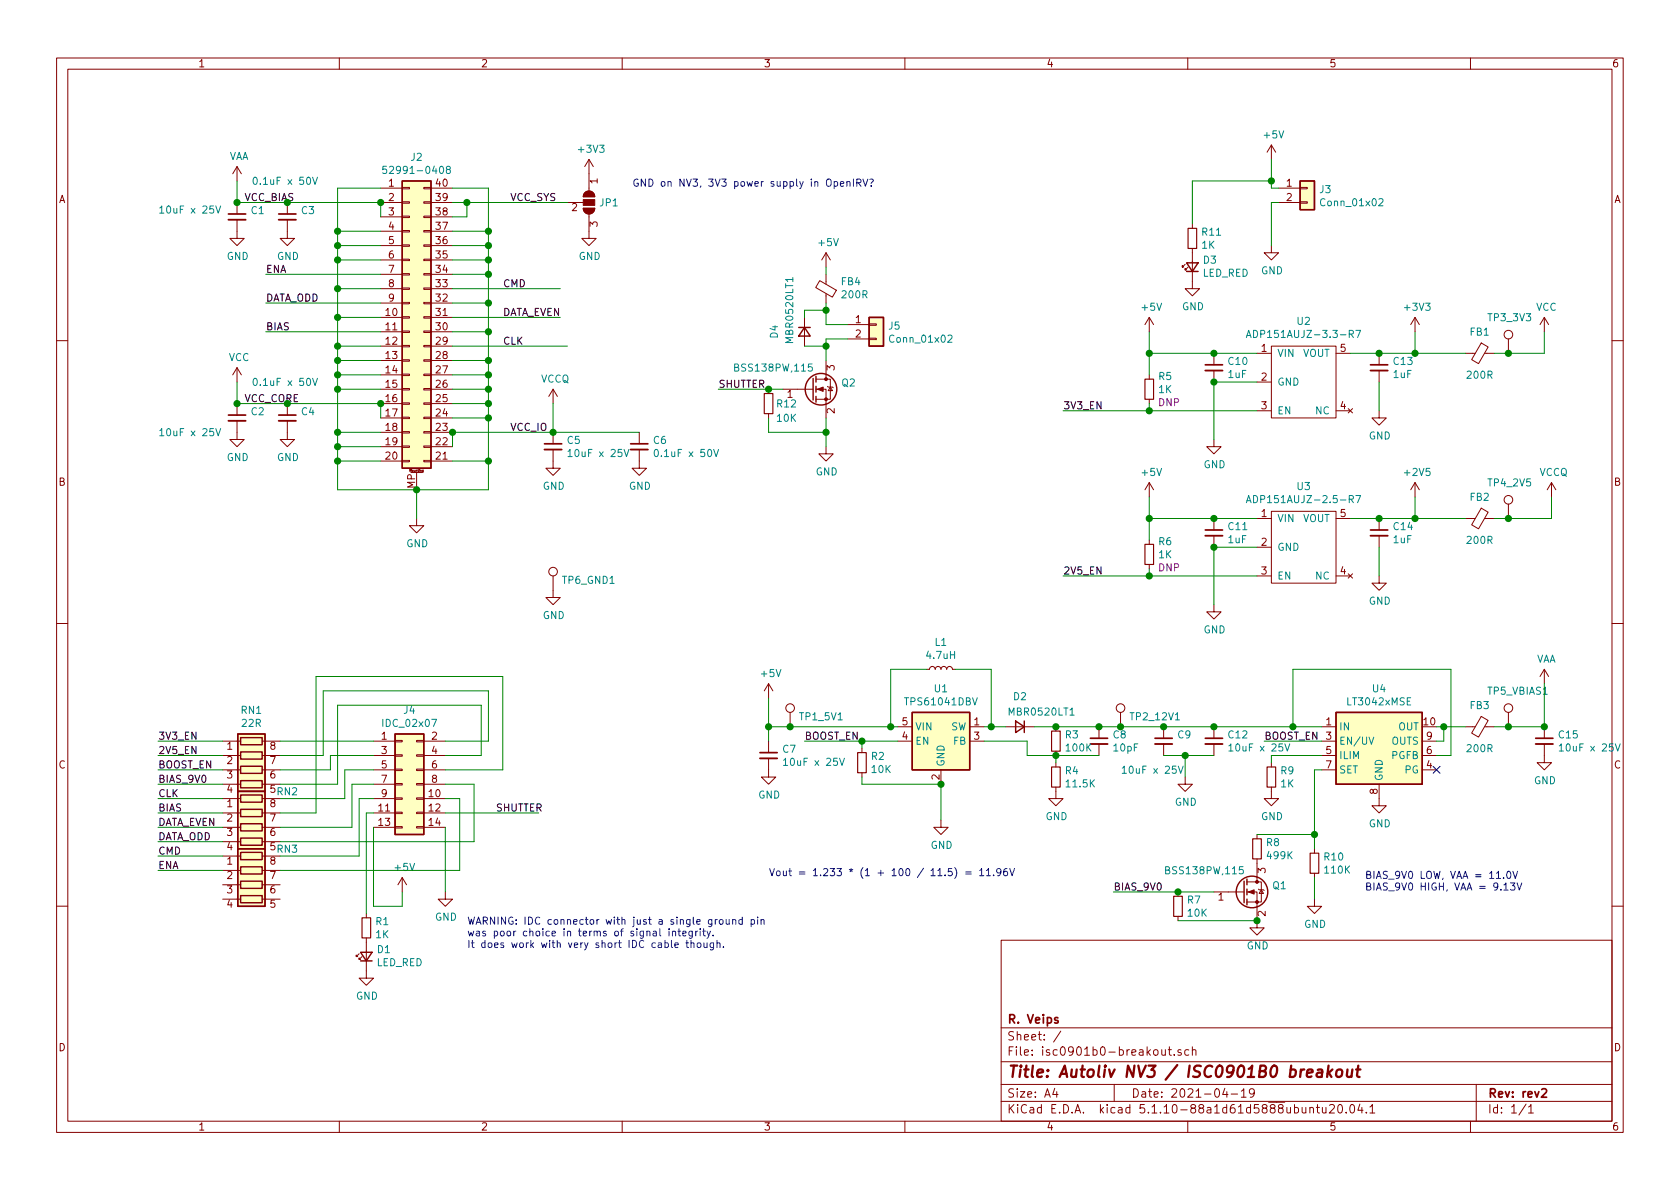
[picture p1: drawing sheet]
<svg xmlns="http://www.w3.org/2000/svg" width="297mm" height="210mm" viewBox="0 0 297 210" stroke-linecap="round" stroke-linejoin="round" font-family="sans-serif">
<g fill="none" stroke="#840000" stroke-width=".18">
<path d="M10 10.3h277v189.9h-277zM12 12.2h273v186.1h-273zM60 10.3v1.9M110 10.3v1.9M160 10.3v1.9M210 10.3v1.9M260 10.3v1.9M41.9 38.9v3.3h1.3l-1.3 1.2-1.3-1.2h1.3M41.9 29.5l-.8 1.2M41.9 29.5v2.5M41.9 35.8v2M41.9 29.5l.8 1.2"/>
<path d="M50.8 38.9v3.3h1.3l-1.3 1.2-1.3-1.2h1.3M50.8 35.8v2M67.3 35.8h3.8M67.3 33.3h3.8M67.3 38.3h3.8M71.1 38.2h1.3v.3h-1.3zM71.1 35.7h1.3v.2h-1.3zM71.1 33.1h1.3v.3h-1.3zM74.9 38.2h1.3v.3h-1.3zM74.9 35.7h1.3v.2h-1.3zM74.9 33.1h1.3v.3h-1.3zM76.2 35.8h3.8"/>
<path d="M76.2 33.3h3.8M76.2 38.3h3.8M100.3 35.8h2.8M103.1 36.8h2.1a1.02 1.02 0 0 1-1.1 1 1.02 1.02 0 0 1-1-1zM103.4 34.1a1.02 1.02 0 0 1 1.1-.3 1.02 1.02 0 0 1 .7 1h-2.1zM104.1 37.8v4.4h1.3l-1.3 1.2-1.2-1.2h1.2M104.1 28.2l-.7 1.3M104.1 28.2v5.6M104.1 28.2l.8 1.3M210.8 39.6v.8M224.8 25.6l-.8 1.3M224.8 25.6v2.6"/>
<path d="M224.8 25.6l.8 1.3M226.1 35.8h3.8M226.1 33.3h3.8M229.9 35.7h1.2v.2h-1.2zM229.9 33.1h1.2v.3h-1.2zM67.3 56.1h3.8M67.3 58.7h3.8M67.3 53.6h3.8M67.3 51h3.8M67.3 48.5h3.8M67.3 46h3.8M67.3 43.4h3.8"/>
<path d="M67.3 40.9h3.8M71.1 58.5h1.3v.3h-1.3zM71.1 53.5h1.3v.2h-1.3zM71.1 50.9h1.3v.3h-1.3zM71.1 48.4h1.3v.2h-1.3zM71.1 45.8h1.3v.3h-1.3zM71.1 56h1.3v.3h-1.3zM71.1 43.3h1.3v.3h-1.3zM71.1 40.8h1.3v.2h-1.3zM74.9 58.5h1.3v.3h-1.3zM74.9 53.5h1.3v.2h-1.3zM74.9 50.9h1.3v.3h-1.3z"/>
<path d="M74.9 48.4h1.3v.2h-1.3zM74.9 45.8h1.3v.3h-1.3zM74.9 56h1.3v.3h-1.3zM74.9 43.3h1.3v.3h-1.3zM74.9 40.8h1.3v.2h-1.3zM76.2 56.1h3.8M76.2 58.7h3.8M76.2 53.6h3.8M76.2 51h3.8M76.2 48.5h3.8M76.2 46h3.8M76.2 43.4h3.8"/>
<path d="M76.2 40.9h3.8M142.2 56.1v5.1M144.9 49.6l3 1.7-.7 1.2-3-1.7zM146 44.7l-.7 1.3M146 44.7v2.5M146 48.5v1.8M146 51.9v1.7M146 44.7l.8 1.3M149.9 57.4h3.8M149.9 59.9h3.8M153.7 59.8h1.2v.3h-1.2zM153.7 57.3h1.2v.2h-1.2z"/>
<path d="M203.2 56.1l-.8 1.3M203.2 56.1v2.6M203.2 56.1l.8 1.3M209.5 46.7l-.5 .5v-.2v.2h.3M210.1 47.2l-.6 .5v-.2v.2h.3M210.8 43.9v7.1h1.3l-1.3 1.3-1.3-1.3h1.3M224.8 43.4v1.3h1.3l-1.3 1.3-1.3-1.3h1.3M250.2 56.1l-.8 1.3M250.2 56.1v2.6M250.2 56.1l.8 1.3M266.7 59.9v2.6M273 56.1v2.6"/>
<path d="M273 56.1l-.7 1.3M273 56.1l.8 1.3M10 60.2h2M41.9 74.4v3.3h1.3l-1.3 1.3-1.3-1.3h1.3M41.9 65v2.6M41.9 71.4v2M41.9 65l-.8 1.3M41.9 65l.8 1.3M50.8 74.4v3.3h1.3l-1.3 1.3-1.3-1.3h1.3M50.8 71.4v2M67.3 68.8h3.8M67.3 61.2h3.8"/>
<path d="M67.3 63.7h3.8M67.3 66.3h3.8M67.3 71.4h3.8M67.3 73.9h3.8M67.3 76.4h3.8M67.3 79h3.8M71.1 61.1h1.3v.2h-1.3zM71.1 63.6h1.3v.3h-1.3zM71.1 66.2h1.3v.2h-1.3zM71.1 68.7h1.3v.3h-1.3zM71.1 71.2h1.3v.3h-1.3zM71.1 73.8h1.3v.2h-1.3z"/>
<path d="M71.1 76.3h1.3v.3h-1.3zM71.1 78.9h1.3v.2h-1.3zM74.9 61.1h1.3v.2h-1.3zM74.9 63.6h1.3v.3h-1.3zM74.9 66.2h1.3v.2h-1.3zM74.9 68.7h1.3v.3h-1.3zM74.9 71.2h1.3v.3h-1.3zM74.9 73.8h1.3v.2h-1.3zM74.9 76.3h1.3v.3h-1.3zM74.9 78.9h1.3v.2h-1.3zM76.2 68.8h3.8M76.2 61.2h3.8"/>
<path d="M76.2 63.7h3.8M76.2 66.3h3.8M76.2 71.4h3.8M76.2 73.9h3.8M76.2 76.4h3.8M76.2 79h3.8M97.8 79.5v3.3h1.3l-1.3 1.3-1.3-1.3h1.3M97.8 68.8v2.6M97.8 76.4v2.1M97.8 68.8l-.8 1.3M97.8 68.8l.8 1.3M113 79.5v3.3h1.3l-1.3 1.3-1.2-1.3h1.2"/>
<path d="M113 76.4v2.1M135.9 68.8v.8M135.9 73.1v.8M138.4 68.8h5.4M144.3 68.8h1.7v5.1M144.3 67.1h2.5v3.5h-2.5M146 79v1.3h1.3l-1.3 1.2-1.2-1.2h1.2M146 63.7v3.4M146.3 68.3l.1 .1h.8l.1 .2M146.8 68.4l.4 .7h-.8zM203.2 66.3v.8M203.2 70.6v.8"/>
<path d="M214.6 77.7v1.3h1.3l-1.3 1.3-1.2-1.3h1.2M214.6 62.5v2M214.6 65.5v2.1M222.2 62.5h2.6M222.2 67.6h2.6M222.2 72.6h2.6M224.8 61.2h11.4v12.7h-11.4zM236.2 62.5h2.6M236.2 72.6h2.6M238.4 72.3l.7 .7M239.1 72.3l-.7 .7M243.8 72.6v1.3h1.3l-1.3 1.3-1.2-1.3h1.2"/>
<path d="M243.8 62.5v2M243.8 65.5v2.1M259.1 62.5h1.7M261.9 60.6l1.2 .8-1.7 2.9-1.2-.7zM262.5 62.5h1.7M285 60.2h2M67.3 81.5h3.8M71.1 81.4h1.3v.3h-1.3zM72.6 83.6h2.1M73.7 91.7v1.3h1.2l-1.2 1.2-1.3-1.2h1.3M73.7 83.6v3M74.8 83.4l-.1-.1v-.2h.1v.4h-.1"/>
<path d="M74.9 81.4h1.3v.3h-1.3zM76.2 81.5h3.8M203.2 85.3v2.6M203.2 95.5v.8M203.2 99.8v.8M203.2 85.3l-.8 1.3M203.2 85.3l.8 1.3M214.6 91.7v2M214.6 94.7v2.1M222.2 91.7h2.6M222.2 96.8h2.6M224.8 90.4h11.4v12.7h-11.4z"/>
<path d="M236.2 91.7h2.6M243.8 91.7v2M243.8 94.7v2.1M250.2 85.3v2.6M250.2 85.3l-.8 1.3M250.2 85.3l.8 1.3M259.1 91.7h1.7M261.9 89.9l1.2 .7-1.7 2.9-1.2-.7zM262.5 91.7h1.7M266.7 89.1v2.6M274.3 85.3l-.7 1.3M274.3 85.3v2.6"/>
<path d="M274.3 85.3l.8 1.3M10 110.3h2M97.8 101.8v3.9h1.3l-1.3 1.2-1.3-1.2h1.3M163.8 118.4h.5l.2-.4 .2-.1 .5 .1 .2 .4 .1-.4 .3-.1 .4 .1 .2 .4 .1-.4 .3-.1 .4 .1 .2 .4 .1-.4 .3-.1 .4 .1 .2 .4h.5M214.6 106.9v1.3h1.3l-1.3 1.3-1.2-1.3h1.2M222.2 101.8h2.6M236.2 101.8h2.6M238.4 101.5l.7 .7M239.1 101.5l-.7 .7M243.8 101.8v1.3h1.3l-1.3 1.3-1.2-1.3h1.2M273 118.4l-.7 1.2M273 118.4v2.5"/>
<path d="M273 118.4l.8 1.2M285 110.3h2M39.4 131.1h3.1M39.4 133.6h3.1M39.4 136.1h3.1M39.4 138.7h3.1M46.4 131.1h3.1M46.4 133.6h3.1M46.4 136.1h3.1M46.4 138.7h3.1M66 131.1h3.8M66 133.6h3.8"/>
<path d="M66 136.1h3.8M66 138.7h3.8M69.8 136h1.3v.3h-1.3zM69.8 133.5h1.3v.2h-1.3zM69.8 130.9h1.3v.3h-1.3zM69.8 138.6h1.3v.2h-1.3zM73.7 136h1.2v.3h-1.2zM73.7 133.5h1.2v.2h-1.2zM73.7 130.9h1.2v.3h-1.2zM73.7 138.6h1.2v.2h-1.2zM74.9 131.1h3.8M74.9 133.6h3.8"/>
<path d="M74.9 136.1h3.8M74.9 138.7h3.8M135.9 134.1v3.3h1.3l-1.3 1.3-1.3-1.3h1.3M135.9 120.9v2.5M135.9 131.1v2M135.9 120.9l-.8 1.3M135.9 120.9l.8 1.3M139.7 126v2.5M152.4 132.3v.8M152.4 136.6v.8M158.7 128.5h2.6M158.7 131.1h2.6"/>
<path d="M166.4 136.1v2.6M171.4 128.5h2.6M171.4 131.1h2.6M177.8 128.5h5.1M186.7 139.2v2h1.3l-1.3 1.3-1.3-1.3h1.3M186.7 128.5v.8M186.7 132.8v.8M186.7 134.9v.7M194.3 128.5v2.1M194.3 131.6v2M198.1 126v2.5M205.7 128.5v2.1"/>
<path d="M205.7 131.6v2M209.5 137.4v1.3h1.3l-1.3 1.2-1.2-1.2h1.2M214.6 128.5v2.1M214.6 131.6v2M224.8 139.2v2h1.3l-1.3 1.3-1.3-1.3h1.3M224.8 134.9v.7M233.7 128.5h2.5M233.7 131.1h2.5M233.7 133.6h2.5M233.7 136.1h2.5M243.8 138.7v3.8h1.3l-1.3 1.3-1.2-1.3h1.2M251.5 131.1h2.5"/>
<path d="M251.5 133.6h2.5M251.5 136.1h2.5M259.1 128.5h1.7M261.9 126.7l1.2 .7-1.7 2.9-1.2-.7zM262.5 128.5h1.7M266.7 126v2.5M273 131.6v3.3h1.3l-1.3 1.2-1.2-1.2h1.2M273 128.5v2.1M39.4 141.2h3.1M39.4 143.8h3.1M39.4 146.3h3.1M39.4 148.8h3.1"/>
<path d="M39.4 151.4h3.1M39.4 153.9h3.1M39.4 156.5h3.1M39.4 159h3.1M46.4 141.2h3.1M46.4 143.8h3.1M46.4 146.3h3.1M46.4 148.8h3.1M46.4 151.4h3.1M46.4 153.9h3.1M46.4 156.5h3.1M46.4 159h3.1"/>
<path d="M66 141.2h3.8M66 143.8h3.8M66 146.3h3.8M69.8 143.6h1.3v.3h-1.3zM69.8 146.2h1.3v.2h-1.3zM69.8 141.1h1.3v.2h-1.3zM71.1 155.2l-.7 1.3M71.1 155.2v2.5M71.1 155.2l.8 1.3M73.7 143.6h1.2v.3h-1.2zM73.7 146.2h1.2v.2h-1.2zM73.7 141.1h1.2v.2h-1.2z"/>
<path d="M74.9 141.2h3.8M74.9 143.8h3.8M74.9 146.3h3.8M78.7 157.7v1.3h1.3l-1.3 1.3-1.2-1.3h1.2M166.4 145v1.3h1.2l-1.2 1.3-1.3-1.3h1.3M208.3 157.7v.8M214.6 157.7h5.4M220.5 157.7h1.7v6.4h1.3l-1.3 1.2-1.2-1.2h1.2M220.5 156h2.5v3.5h-2.5M222.2 147.6v.7M222.2 151.9v4.1M222.5 157.2l.1 .1h.8l.1 .2"/>
<path d="M223 157.3l.4 .7h-.8zM232.4 159v1.3h1.3l-1.3 1.2-1.3-1.2h1.3M232.4 150.1v.8M232.4 154.4v.8M10 160.2h2M63.5 168.7l-.5 .5v-.3v.3h.2M64 169.2l-.5 .5v-.3v.3h.3M64.8 165.9v7.1h1.2l-1.2 1.2-1.3-1.2h1.3M64.8 161.5v.8M177 166.3h108v32h-108zM208.3 162v.8M285 160.2h2"/>
<path d="M60 198.3v1.9M110 198.3v1.9M160 198.3v1.9M177 194.8h108M177 191.8h108M177 187.8h108M177 181.8h108M186.5 192.5l-.4 1h1M186.8 193v1M187.6 182.3l-1.3 2M197 191.8v3M205.4 185.6l.1 .9 .3 .1 .2-.1"/>
<path d="M206 185.6v1M206.6 185.6h.5M206.8 185.1v1.3l.3 .2M207.6 186.5v.1M208.8 185.7l-.3-.1-.2 .2v.2l.5 .2v.3h-.5M210 198.3v1.9M210.2 185.7l-.4-.1-.3 .3 .1 .6h.6M210.8 185.7l.2-.1 .4 .1 .1 .9M210.8 185.1v1.5M216.6 192.5l-.4 1h.9M216.9 193v1M217.7 193.5h1.1"/>
<path d="M219.5 193l.4-.5v1.5M219.5 194h.8M221.8 193.2l-.3 .3h-.3l-.3-.3v-.4l.2-.2 .4-.1 .2 .2a1.13 1.13 0 0 1-.2 1.2l-.4 .1M231.6 196l.2-.2 .4 .1v.9M231.6 195.8v1M232.7 195.8h.6M232.9 195.3v1.3l.4 .2M233.8 195.8l.1 .9 .3 .1 .2-.1M234.4 195.8v1M235.1 195.5l.2-.2h.4l.2 .5-.9 1h.9M236.7 195.4l.3-.1a.94 .94 0 0 1 0 1.5h-.1a1 1 0 0 1-.2-1.4zM238 196.7v.1"/>
<path d="M238.8 195.5l.3-.2a.94 .94 0 0 1 0 1.5 .82 .82 0 0 1-.3-1.3zM240.4 195.2l-.3 1.1h.9M240.8 195.8v1M241.6 196.7v.1M242.2 195.8l.4-.5v1.5M242.2 196.8h.9M260 198.3v1.9M261 191.8v6.5M269.8 195.2l-1.2 2M270.3 195.8l.4-.5v1.5M270.3 196.8h.8"/>
<circle cx="266.7" cy="59.2" r=".76"/>
<circle cx="266.7" cy="88.4" r=".76"/>
<circle cx="97.8" cy="101.1" r=".76"/>
<circle cx="139.7" cy="125.2" r=".76"/>
<circle cx="198.1" cy="125.2" r=".76"/>
<circle cx="266.7" cy="125.2" r=".76"/>
</g>
<g fill="none" stroke="#840000" stroke-width=".3">
<path d="M40.4 37.8h3M49.3 37.8h3M40.4 73.4h3M49.3 73.4h3M96.3 78.5h3M111.5 78.5h3.1M213.1 64.5h3.1M242.3 64.5h3.1M213.1 93.7h3.1M242.3 93.7h3.1M134.4 133.1h3M192.8 130.6h3"/>
<path d="M204.2 130.6h3.1M213.1 130.6h3.1M271.5 130.6h3.1M187 180a.37 .37 0 0 0-.5 .1v.3l.5 .1 .1 .1-.2 .3-.4-.1M272.6 192.7l.2-.2h.4l.3 .5-1 1h1"/>
</g>
<path d="M231.1 189.8l1-.2-.1-.4h-.7l-.3 1 .3 .2 .6-.1M233 189.2h.8l-.1 1.2M233.8 189.6l-.7 .1a.4 .4 0 0 0-.3 .3 .4 .4 0 0 0 .2 .4l.7-.1M234.9 188.4l-.3 2M234.9 189.7l.5 .7M235.6 189.1l-.9 .8M236.4 189.3a.53 .53 0 0 1 .5-.2 .53 .53 0 0 1 .4 .4v.6a.54 .54 0 0 1-.6 .4 .54 .54 0 0 1-.5-.4zM238.3 189.1l-.1 1.2a.56 .56 0 0 0 .8 0M239.1 189.1l-.2 1.3M239.8 189.1h.7M240.2 188.4l-.3 1.8 .1 .1 .4 .1" fill="none" stroke="#840000" stroke-width=".41"/>
<g fill="none" stroke="#840000" stroke-width=".25">
<path d="M71.1 32h5.1v50.8h-5.1zM229.9 32h2.5v5.1h-2.5zM141.2 57.9h2.1M142.2 57.9l1.1 1.5h-2.1zM153.7 56.1h2.5v5.1h-2.5zM209.8 46.5h2l-1 1.5zM209.8 48h2M143.8 66.9v3.8M144.3 66.5v1.1M144.3 68.3v1M144.3 70.1v1M42 129.8h4.9v10.1h-4.9z"/>
<path d="M42 139.9h4.9v10.2h-4.9zM42.5 130.4h3.9v1.3h-3.9zM42.5 133h3.9v1.2h-3.9zM42.5 135.5h3.9v1.3h-3.9zM42.5 138h3.9v1.3h-3.9zM69.8 129.8h5.1v17.8h-5.1zM161.3 126h10.1v10.1h-10.1zM179.6 127.5l1.5 1-1.5 1zM181.1 127.5v2M236.2 126h15.3v12.7h-15.3zM42 150.1h4.9v10.2h-4.9zM42.5 140.6h3.9v1.3h-3.9z"/>
<path d="M42.5 143.1h3.9v1.3h-3.9zM42.5 145.7h3.9v1.2h-3.9zM42.5 148.2h3.9v1.3h-3.9zM42.5 150.7h3.9v1.3h-3.9zM42.5 153.3h3.9v1.3h-3.9zM42.5 155.8h3.9v1.3h-3.9zM42.5 158.4h3.9v1.2h-3.9zM220 155.8v3.8M220.5 155.4v1.1M220.5 157.2v1M220.5 159v1M63.8 168.4h2l-1 1.5z"/>
<path d="M63.8 169.9h2"/>
<circle cx="145.2" cy="68.8" r="2.79"/>
<circle cx="221.4" cy="157.7" r="2.79"/>
</g>
<path d="M210.1 40.4h1.5v3.5h-1.5zM135.1 69.6h1.6v3.5h-1.6zM202.4 67.1h1.6v3.5h-1.6zM202.4 96.3h1.6v3.5h-1.6zM151.6 133.1h1.6v3.5h-1.6zM185.9 135.6h1.6v3.6h-1.6zM185.9 129.3h1.6v3.5h-1.6zM224 135.6h1.6v3.6h-1.6zM207.5 158.5h1.5v3.5h-1.5zM221.5 148.3h1.5v3.6h-1.5zM231.6 150.9h1.6v3.5h-1.6zM64 162.3h1.5v3.6h-1.5z" fill="none" stroke="#840000" stroke-width=".2"/>
<g fill="#840000" stroke="#840000" stroke-width=".18">
<path d="M103.4 34.1a1.02 1.02 0 0 1 1.1-.3 1.02 1.02 0 0 1 .7 1h-2.1z"/>
<path d="M103.1 36.8h2.1a1.02 1.02 0 0 1-1.1 1 1.02 1.02 0 0 1-1-1z"/>
<path d="M103.1 35.3h2.1v1h-2.1z"/>
<path d="M220.7 157.7l1-.4v.8z"/>
<path d="M144.5 68.8l1-.4v.8z"/>
<circle cx="222.2" cy="159.5" r=".25"/>
<circle cx="222.2" cy="156" r=".25"/>
<circle cx="146" cy="70.6" r=".25"/>
<circle cx="146" cy="67.1" r=".25"/>
</g>
<g fill="#ffffc2" stroke="#ffffc2" stroke-width=".18">
<path d="M153.7 56.1h2.5v5.1h-2.5z"/>
<path d="M229.9 32h2.5v5.1h-2.5z"/>
<path d="M42 129.8h4.9v10.1h-4.9z"/>
<path d="M42 139.9h4.9v10.2h-4.9z"/>
<path d="M42 150.1h4.9v10.2h-4.9z"/>
<path d="M236.2 126h15.3v12.7h-15.3z"/>
<path d="M161.3 126h10.1v10.1h-10.1z"/>
<path d="M71.1 32h5.1v50.8h-5.1z"/>
<path d="M69.8 129.8h5.1v17.8h-5.1z"/>
</g>
<g fill="none" stroke="#008484" stroke-width=".18">
<path d="M28.2 36.8l.4-.4v1.3M28.2 37.7h.8M38.2 36.4l.4 1.3 .4-1.3M44.9 31.4l.2-.1a.67 .67 0 0 1 .4 .7 .67 .67 0 0 1-.4 .6 .83 .83 0 0 1-.2-1.2zM55.3 31.3l.4 1.3 .4-1.3M68.3 29.4h-.6v.6l.1-.1 .5 .1v.6l-.2 .1-.4-.1M79.1 30l-.1-.2v-.3l.4-.1 .2 .1v.3l-.6 .2-.1 .2v.2l.2 .3h.3l.2-.3v-.3l-.2-.1M243.8 35.2l.5-.1 .2 .4v.2l-.8 .7h.8M140.2 49.1v.7M167.6 59.4l.5-.1 .2 .3v.2l-.8 .7h.8M220.4 59.7l.4-1.3 .4 1.3M220.5 59.3h.6"/>
<path d="M239.7 58.4h.9l-.6 1.3M28.2 76.1l.4-.3v1.3M28.2 77.1h.8M38.2 75.8l.4 1.3 .4-1.3M44.9 67l.2-.1a.67 .67 0 0 1 .4 .6 .67 .67 0 0 1-.4 .7 .83 .83 0 0 1-.2-1.2zM55.3 66.9l.4 1.3 .4-1.3M100.4 79.8l.4-.3v1.2M110.3 79.5l.5 1.2 .4-1.2M115.8 79.6l.2-.1a.67 .67 0 0 1 .4 .6 .67 .67 0 0 1-.4 .6l-.3-.2v-.2zM126.2 79.5l.4 1.2 .5-1.2M100.4 80.7h.8M220.4 88.9l.4-1.3 .4 1.3"/>
<path d="M220.5 88.5h.6M239.7 87.6h.9l-.6 1.3M138.5 134.4l.4-.3v1.3M138.5 135.4h.8M148.4 134.1l.5 1.3 .4-1.3M189.2 126.5h.7M198.4 135.8l.4-.3v1.2M198.4 136.7h.8M208.3 135.5l.5 1.2 .4-1.2M217.3 131.9l.3-.4v1.3M217.3 132.8h.7M227.2 131.5l.4 1.3 .4-1.3"/>
<path d="M242.1 130.3l.4 1.3 .4-1.3M275.7 131.9l.3-.4v1.3M275.7 132.8h.7M285.6 131.5l.4 1.3 .5-1.3"/>
</g>
<g fill="none" stroke="#840000" stroke-width=".33">
<path d="M40.4 38.9h3M49.3 38.9h3M40.4 74.4h3M49.3 74.4h3M96.3 79.5h3M111.5 79.5h3.1M213.1 65.5h3.1M242.3 65.5h3.1M213.1 94.7h3.1M242.3 94.7h3.1M134.4 134.1h3M192.8 131.6h3"/>
<path d="M204.2 131.6h3.1M213.1 131.6h3.1M271.5 131.6h3.1"/>
</g>
<g fill="none" stroke="#008400" stroke-width=".18">
<path d="M41.9 32v3.8h25.4v2.5M67.3 33.3h-7.6v53.3h26.7v-53.3h-6.4M80 35.8h20.3M82.5 35.8v2.5h-2.5M224.8 28.2v5.1h1.3M224.8 32h-14v7.6M226.1 35.8h-1.3v7.6M47 58.7h20.3M47 53.6h20.3M47 48.5h20.3M59.7 56.1h7.6M59.7 51h7.6"/>
<path d="M59.7 46h7.6M59.7 43.4h7.6M59.7 40.9h7.6M80 58.7h6.4M80 53.6h6.4M80 56.1h19.1M80 48.5h6.4M80 51h19.1M80 46h6.4M80 43.4h6.4M80 40.9h6.4M146 47.2v1.3"/>
<path d="M146 53.6v3.8h3.9M146 54.9h-3.8v1.2M149.9 59.9h-3.9v3.8M203.2 58.7v7.6M250.2 58.7v3.8M273 58.7v3.8h-8.8M41.9 67.6v3.8h25.4v2.5M59.7 76.4h7.6M59.7 68.8h7.6M59.7 61.2h7.6M59.7 66.3h7.6M59.7 63.7h7.6"/>
<path d="M59.7 79h7.6M80 68.8h6.4M80 61.2h20.3M80 73.9h6.4M80 71.4h6.4M80 66.3h6.4M80 63.7h6.4M97.8 71.4v5M113 76.4h-33v2.6M127 68.8h11.4M135.9 73.9v2.5h10.1M142.2 61.2h3.8"/>
<path d="M146 73.9v5.1M188 72.6h34.2M203.2 62.5h19M203.2 71.4v1.2M222.2 67.6h-7.6v10.1M238.8 62.5h20.3M243.8 67.6v5M59.7 81.5h7.6M73.7 86.6v5.1M80 81.5h6.4M203.2 91.7h19M203.2 87.9v7.6"/>
<path d="M222.2 96.8h-7.6v10.1M238.8 91.7h20.3M243.8 96.8v5M250.2 87.9v3.8M274.3 87.9v3.8h-10.1M163.8 118.4h-6.3v10.1M168.9 118.4h6.4v10.1M188 101.8h34.2M203.2 100.6v1.2M27.9 133.6h11.5M27.9 131.1h11.5M27.9 136.1h11.5"/>
<path d="M27.9 138.7h11.5M49.5 131.1h16.5M66 133.6h-7.6v2.5h-8.9M66 136.1h-5v5.1h-11.5M66 138.7h-3.8v7.6h-12.7M78.7 131.1h7.7v-8.9h-29.3v11.4h-7.6M78.7 133.6h6.4v-8.9h-25.4v14h-10.2M78.7 136.1h10.2v-16.5h-33v24.2h-6.4M78.7 138.7h5.1v10.1h-34.3M135.9 128.5h22.8M135.9 123.4v7.7M142.2 131.1h16.5"/>
<path d="M152.4 137.4v1.3h14v6.3M152.4 131.1v1.2M174 131.1h7.6v2.5h12.7M174 128.5h3.8M182.9 128.5h50.8M186.7 133.6v1.3M205.7 133.6h8.9M209.5 133.6v3.8M223.5 131.1h10.2M228.6 128.5v-10.1h27.9v15.2h-2.5M233.7 133.6h-8.9v1.3M233.7 136.1h-1.3v14"/>
<path d="M254 128.5h5.1M255.3 128.5v2.6h-1.3M273 120.9v7.6h-8.8M27.9 143.8h11.5M27.9 141.2h11.5M27.9 153.9h11.5M27.9 151.4h11.5M27.9 148.8h11.5M27.9 146.3h11.5M66 143.8h-1.2v17.7M66 141.2h-2.5v10.2h-14M66 146.3v14h5.1v-2.6"/>
<path d="M78.7 143.8h16.5M78.7 141.2h2.6v12.7h-31.8M78.7 146.3v11.4M196.8 157.7h17.8M222.2 147.6h10.2M232.4 155.2v3.8M208.3 162.8h13.9"/>
</g>
<g fill="none" stroke="#0000c2" stroke-width=".18">
<path d="M148.6 32.5l.6-.1-.1-.2-.3-.1-.2 .2 .1 .6h.4M149.7 32.2l.2-.1 .3 .1 .1 .7M149.7 32.1v.8M150.9 31.7v1.2M151.5 32.3l.7-.1v-.4l-.7-.1v1.2M151.8 32.3l.4 .6M152.6 31.7l.4 1.2 .4-1.2M153.8 31.7h.4l.2 .1-.4 .7M154 32.8v.1M168.3 153.6h-.6l-.1 .6 .5-.1 .3 .2v.3l-.3 .3-.5-.2M168.8 153.4a1.4 1.4 0 0 1 0 1.9M170.7 154.2h1"/>
<path d="M170.7 154.6h1M173.2 153.9l.4-.3v1.3M173.2 154.9h.7M174.4 153.9l.4-.3v1.3M174.4 154.9h.7M175.7 154.7v.2M177 154.1l-.3 .3-.3-.1-.2-.2 .2-.4 .3-.1 .2 .1a.87 .87 0 0 1-.3 1.2h-.2M178.1 153.6l-.4 .1a.87 .87 0 0 0 0 1.2l.4-.2v-.5l-.4-.1-.3 .2M178.5 153.6l.4 1.3 .5-1.3M265.9 155.2v.1M265.9 156.5l.4-.4v1.3M265.9 157.4h.7"/>
<path d="M266.5 154.2l.2-.1a.67 .67 0 0 1 .4 .6 .67 .67 0 0 1-.4 .6l-.3-.4zM267.1 156.1h.7l-.4 .5 .4 .1-.1 .6-.4 .1-.2-.1M267.5 154.1l.4 1.2 .4-1.2M268.2 156.1l.4 1.3 .5-1.3M116.7 164.2v1.1l.1 .2M118.3 164.7v.8M118.9 164.8l.2-.1h.3l.1 .8M118.9 164.7v.8M119.3 167.1l.6-.1v-.2l-.4-.1-.2 .2 .1 .6h.5M119.9 164.7h.4M120 164.2v1.1l.3 .2M120.7 165.1l.6-.1v-.3h-.4l-.2 .1 .1 .6h.5"/>
<path d="M121.3 166.7h.4M121.4 166.3v1.1l.3 .2M122.2 166.8l.2-.1 .3 .1v.8M122.2 166.3v1.3M122.4 164.7v1.1l-.2 .1h-.3M122.4 164.7h-.4l-.2 .2 .1 .5h.5M123 164.7v.8M123.4 164.7l-.4 .2M123.4 166.8l.3-.1 .2 .2-.1 .6-.3 .1-.2-.2zM123.8 164.7v.8M124.2 164.7h.5M124.4 164.2v1.1l.3 .2"/>
<path d="M124.5 166.7v.8l.3 .1 .2-.2M125 164.7l.3 .8M125 166.7v.9M125.6 164.7l-.4 1.1-.2 .1M126.1 165.4v.1M126.2 166.7v1l-.3 .3-.3-.1M126.2 166.8l-.4-.1-.2 .2 .1 .6h.5M126.5 162.6v.8M126.8 166.8l.1-.1 .4 .1v.8M126.8 166.3v1.3M126.8 162.6l-.2 .1-.1 .1M127.3 162.7l.3-.1 .2 .1-.1 .7h-.3l-.2-.2z"/>
<path d="M127.9 167.4v.2M128.4 162.6v.8h.4l.1-.1M128.9 162.6v.8M129.5 162.7l.2-.1 .3 .1 .1 .7M129.5 162.6v.8M131.2 162.7l-.3-.1-.3 .2 .2 .6h.4M131.2 162.2v1.2M132.8 162.7l.4-.1 .2 .2-.1 .6h-.5M132.8 162.6v1.3M134 162.2v.1M134 162.6v.8M134.6 162.7l.1-.1 .4 .1v.7"/>
<path d="M134.6 162.6v.8"/>
</g>
<g fill="#008400" stroke="#008400" stroke-width=".25">
<circle cx="186.7" cy="133.6" r=".51"/>
<circle cx="203.2" cy="72.6" r=".51"/>
<circle cx="59.7" cy="56.1" r=".51"/>
<circle cx="273" cy="128.5" r=".51"/>
<circle cx="214.6" cy="62.5" r=".51"/>
<circle cx="59.7" cy="61.2" r=".51"/>
<circle cx="67.3" cy="35.8" r=".51"/>
<circle cx="250.2" cy="91.7" r=".51"/>
<circle cx="59.7" cy="63.7" r=".51"/>
<circle cx="222.3" cy="162.8" r=".51"/>
<circle cx="67.3" cy="71.4" r=".51"/>
<circle cx="59.7" cy="66.3" r=".51"/>
<circle cx="186.7" cy="128.5" r=".51"/>
<circle cx="59.7" cy="68.8" r=".51"/>
<circle cx="82.6" cy="35.8" r=".51"/>
<circle cx="203.2" cy="91.7" r=".51"/>
<circle cx="59.7" cy="76.4" r=".51"/>
<circle cx="135.9" cy="128.5" r=".51"/>
<circle cx="175.3" cy="128.5" r=".51"/>
<circle cx="41.9" cy="35.8" r=".51"/>
<circle cx="166.4" cy="138.7" r=".51"/>
<circle cx="152.4" cy="131.1" r=".51"/>
<circle cx="41.9" cy="71.4" r=".51"/>
<circle cx="157.5" cy="128.5" r=".51"/>
<circle cx="59.7" cy="40.9" r=".51"/>
<circle cx="203.2" cy="62.5" r=".51"/>
<circle cx="59.7" cy="43.4" r=".51"/>
<circle cx="97.8" cy="76.4" r=".51"/>
<circle cx="203.2" cy="101.8" r=".51"/>
<circle cx="80" cy="76.4" r=".51"/>
<circle cx="59.7" cy="46" r=".51"/>
<circle cx="194.3" cy="128.5" r=".51"/>
<circle cx="255.3" cy="128.5" r=".51"/>
<circle cx="59.7" cy="51" r=".51"/>
<circle cx="86.4" cy="53.6" r=".51"/>
<circle cx="266.7" cy="128.5" r=".51"/>
<circle cx="86.4" cy="46" r=".51"/>
<circle cx="135.9" cy="68.8" r=".51"/>
<circle cx="228.6" cy="128.5" r=".51"/>
<circle cx="232.4" cy="147.6" r=".51"/>
<circle cx="86.4" cy="48.5" r=".51"/>
<circle cx="86.4" cy="71.4" r=".51"/>
<circle cx="214.6" cy="91.7" r=".51"/>
<circle cx="146.1" cy="61.2" r=".51"/>
<circle cx="59.7" cy="79" r=".51"/>
<circle cx="198.1" cy="128.5" r=".51"/>
<circle cx="139.7" cy="128.5" r=".51"/>
<circle cx="86.4" cy="58.7" r=".51"/>
<circle cx="250.2" cy="62.5" r=".51"/>
<circle cx="146.1" cy="54.9" r=".51"/>
<circle cx="86.4" cy="68.8" r=".51"/>
<circle cx="86.4" cy="63.7" r=".51"/>
<circle cx="86.4" cy="66.3" r=".51"/>
<circle cx="146.1" cy="76.4" r=".51"/>
<circle cx="214.6" cy="67.6" r=".51"/>
<circle cx="224.8" cy="32" r=".51"/>
<circle cx="208.3" cy="157.7" r=".51"/>
<circle cx="59.7" cy="81.5" r=".51"/>
<circle cx="86.4" cy="81.5" r=".51"/>
<circle cx="205.7" cy="128.5" r=".51"/>
<circle cx="214.6" cy="128.5" r=".51"/>
<circle cx="73.7" cy="86.6" r=".51"/>
<circle cx="243.8" cy="91.7" r=".51"/>
<circle cx="266.7" cy="62.5" r=".51"/>
<circle cx="209.6" cy="133.6" r=".51"/>
<circle cx="86.4" cy="40.9" r=".51"/>
<circle cx="243.8" cy="62.5" r=".51"/>
<circle cx="214.6" cy="96.8" r=".51"/>
<circle cx="266.7" cy="91.7" r=".51"/>
<circle cx="86.4" cy="43.4" r=".51"/>
<circle cx="86.4" cy="73.9" r=".51"/>
</g>
<path d="M253.4 135.5l1.2 1.2M254.6 135.5l-1.2 1.2" fill="none" stroke="#000084" stroke-width=".18"/>
<text font-size="2.8" fill="#840000" x="178" y="190.5">Title: Autoliv NV3 / ISC0901B0 breakout</text>
<g font-size="2.1" fill="#840000">
<text x="178" y="184">Sheet: /</text>
<text x="178" y="181">R. Veips</text>
<text x="178" y="186.7">File: isc0901b0-breakout.sch</text>
<text x="178" y="196.9">KiCad E.D.A. kicad 5.1.10-88a1d61d5888ubuntu20.04.1</text>
<text x="178" y="194.1">Size: A4</text>
<text x="200" y="194.1">Date: 2021-04-19</text>
<text x="263" y="194.1">Rev: rev2</text>
<text x="263" y="196.9">Id: 1/1</text>
</g>
<g font-size="1.8" fill="#840000">
<text x="35" y="11.9">1</text>
<text x="85" y="11.9">2</text>
<text x="135" y="11.9">3</text>
<text x="185" y="11.9">4</text>
<text x="235" y="11.9">5</text>
<text x="285" y="11.9">6</text>
<text x="10.4" y="35.9">A</text>
<text x="68.7" y="33">1</text>
<text x="68.7" y="35.6">2</text>
<text x="77.1" y="35.6">39</text>
<text x="77.1" y="33">40</text>
<text x="105.7" y="32.5" transform="rotate(-90 105.7 32.5)">1</text>
<text x="227.5" y="33">1</text>
<text x="227.5" y="35.6">2</text>
<text x="285.4" y="35.9">A</text>
<text x="68.7" y="38.1">3</text>
<text x="68.7" y="40.6">4</text>
<text x="77.1" y="40.6">37</text>
<text x="77.1" y="38.1">38</text>
<text x="101.1" y="37.3">2</text>
<text x="105.7" y="40.1" transform="rotate(-90 105.7 40.1)">3</text>
<text x="68.7" y="43.2">5</text>
<text x="68.7" y="45.7">6</text>
<text x="77.1" y="45.7">35</text>
<text x="77.1" y="43.2">36</text>
<text x="68.7" y="48.3">7</text>
<text x="68.7" y="50.8">8</text>
<text x="68.7" y="53.3">9</text>
<text x="77.1" y="53.3">32</text>
<text x="77.1" y="50.8">33</text>
<text x="77.1" y="48.3">34</text>
<text x="68.2" y="55.9">10</text>
<text x="68.2" y="58.4">11</text>
<text x="77.1" y="58.4">30</text>
<text x="77.1" y="55.9">31</text>
<text x="151.3" y="57.1">1</text>
<text x="151.3" y="59.7">2</text>
<text x="68.2" y="61">12</text>
<text x="68.2" y="63.5">13</text>
<text x="77.1" y="63.5">28</text>
<text x="77.1" y="61">29</text>
<text x="147.6" y="65.5" transform="rotate(-90 147.6 65.5)">3</text>
<text x="223" y="62.2">1</text>
<text x="237" y="62.2">5</text>
<text x="68.2" y="66">14</text>
<text x="68.2" y="68.6">15</text>
<text x="68.2" y="71.1">16</text>
<text x="77.1" y="71.1">25</text>
<text x="77.1" y="68.6">26</text>
<text x="77.1" y="66">27</text>
<text x="139.2" y="70.4">1</text>
<text x="223" y="67.3">2</text>
<text x="68.2" y="73.7">17</text>
<text x="68.2" y="76.2">18</text>
<text x="77.1" y="76.2">23</text>
<text x="77.1" y="73.7">24</text>
<text x="147.6" y="73.1" transform="rotate(-90 147.6 73.1)">2</text>
<text x="223" y="72.4">3</text>
<text x="237" y="72.4">4</text>
<text x="68.2" y="78.7">19</text>
<text x="68.2" y="81.3">20</text>
<text x="77.1" y="81.3">21</text>
<text x="77.1" y="78.7">22</text>
<text x="10.4" y="85.9">B</text>
<text x="73.4" y="86.4" transform="rotate(-90 73.4 86.4)">MP</text>
<text x="285.4" y="85.9">B</text>
<text x="223" y="91.4">1</text>
<text x="237" y="91.4">5</text>
<text x="223" y="96.5">2</text>
<text x="223" y="101.6">3</text>
<text x="237" y="101.6">4</text>
<text x="67.5" y="130.8">1</text>
<text x="76.4" y="130.8">2</text>
<text x="159.5" y="130.8">4</text>
<text x="159.5" y="128.3">5</text>
<text x="172.2" y="128.3">1</text>
<text x="172.2" y="130.8">3</text>
<text x="234.5" y="128.3">1</text>
<text x="234.5" y="130.8">3</text>
<text x="251.8" y="128.3">10</text>
<text x="252.2" y="130.8">9</text>
<text x="10.4" y="135.9">C</text>
<text x="40.2" y="132.6">1</text>
<text x="40.2" y="135.1">2</text>
<text x="40.2" y="137.7">3</text>
<text x="47.8" y="137.7">6</text>
<text x="47.8" y="135.1">7</text>
<text x="47.8" y="132.6">8</text>
<text x="67.5" y="133.3">3</text>
<text x="67.5" y="135.9">5</text>
<text x="76.4" y="133.3">4</text>
<text x="76.4" y="135.9">6</text>
<text x="166.1" y="137.9" transform="rotate(-90 166.1 137.9)">2</text>
<text x="234.5" y="133.3">5</text>
<text x="234.5" y="135.9">7</text>
<text x="252.2" y="135.9">4</text>
<text x="252.2" y="133.3">6</text>
<text x="285.4" y="135.9">C</text>
<text x="40.2" y="140.2">4</text>
<text x="40.2" y="142.7">1</text>
<text x="47.8" y="142.7">8</text>
<text x="67" y="143.5">11</text>
<text x="67.5" y="138.4">7</text>
<text x="67.5" y="141">9</text>
<text x="75.9" y="141">10</text>
<text x="75.9" y="143.5">12</text>
<text x="76.4" y="138.4">8</text>
<text x="243.6" y="140.4" transform="rotate(-90 243.6 140.4)">8</text>
<text x="40.2" y="145.3">2</text>
<text x="40.2" y="147.8">3</text>
<text x="47.8" y="147.8">6</text>
<text x="47.8" y="145.3">7</text>
<text x="67" y="146">13</text>
<text x="75.9" y="146">14</text>
<text x="40.2" y="150.4">4</text>
<text x="40.2" y="152.9">1</text>
<text x="40.2" y="155.4">2</text>
<text x="47.8" y="155.4">7</text>
<text x="47.8" y="152.9">8</text>
<text x="223.8" y="154.4" transform="rotate(-90 223.8 154.4)">3</text>
<text x="40.2" y="158">3</text>
<text x="40.2" y="160.5">4</text>
<text x="47.8" y="160.5">5</text>
<text x="47.8" y="158">6</text>
<text x="215.4" y="159.3">1</text>
<text x="223.8" y="162" transform="rotate(-90 223.8 162)">2</text>
<text x="10.4" y="185.9">D</text>
<text x="285.4" y="185.9">D</text>
<text x="35" y="199.9">1</text>
<text x="85" y="199.9">2</text>
<text x="135" y="199.9">3</text>
<text x="185" y="199.9">4</text>
<text x="235" y="199.9">5</text>
<text x="285" y="199.9">6</text>
</g>
<g font-size="1.8" fill="#008484">
<text x="40.4" y="28.3">VAA</text>
<text x="72.7" y="28.4">J2</text>
<text x="102.4" y="27">+3V3</text>
<text x="223.6" y="24.5">+5V</text>
<text x="45.5" y="32.7">0.1uF x 50V</text>
<text x="68.9" y="30.8">52991-0408</text>
<text x="233.4" y="34.2">J3</text>
<text x="29" y="37.8">10uF x 25V</text>
<text x="44.4" y="37.9">C1</text>
<text x="53.3" y="37.9">C3</text>
<text x="106.1" y="36.5">JP1</text>
<text x="212.6" y="41.7">R11</text>
<text x="233.8" y="36.5">Conn_01x02</text>
<text x="40.1" y="46">GND</text>
<text x="49" y="46">GND</text>
<text x="102.3" y="46">GND</text>
<text x="144.8" y="43.5">+5V</text>
<text x="212.5" y="44">1K</text>
<text x="212.8" y="46.6">D3</text>
<text x="148.8" y="50.4">FB4</text>
<text x="149" y="52.8">200R</text>
<text x="212.6" y="48.9">LED_RED</text>
<text x="223" y="48.5">GND</text>
<text x="137.5" y="59.8" transform="rotate(-90 137.5 59.8)">D4</text>
<text x="157.2" y="58.3">J5</text>
<text x="202" y="55">+5V</text>
<text x="209" y="54.9">GND</text>
<text x="221.9" y="59.8">ADP151AUJZ-3.3-R7</text>
<text x="229.4" y="57.4">U2</text>
<text x="248.5" y="55">+3V3</text>
<text x="259.9" y="59.4">FB1</text>
<text x="263.2" y="56.8">TP3_3V3</text>
<text x="271.6" y="55">VCC</text>
<text x="40.4" y="63.8">VCC</text>
<text x="130.3" y="65.7">BSS138PW,115</text>
<text x="140.3" y="60.4" transform="rotate(-90 140.3 60.4)">MBR0520LT1</text>
<text x="157.6" y="60.6">Conn_01x02</text>
<text x="217.2" y="64.5">C10</text>
<text x="225.8" y="63.1">VIN</text>
<text x="230.3" y="63.1">VOUT</text>
<text x="246.5" y="64.5">C13</text>
<text x="45.5" y="68.2">0.1uF x 50V</text>
<text x="95.6" y="67.7">VCCQ</text>
<text x="148.9" y="68.3">Q2</text>
<text x="204.9" y="67.2">R5</text>
<text x="204.9" y="69.5">1K</text>
<text x="217.2" y="66.8">1uF</text>
<text x="225.8" y="68.2">GND</text>
<text x="246.4" y="66.8">1uF</text>
<text x="259.5" y="67">200R</text>
<text x="29" y="77.1">10uF x 25V</text>
<text x="44.4" y="73.4">C2</text>
<text x="53.3" y="73.4">C4</text>
<text x="137.4" y="72.1">R12</text>
<text x="137.4" y="74.6">10K</text>
<text x="225.8" y="73.3">EN</text>
<text x="232.6" y="73.3">NC</text>
<text x="242" y="77.7">GND</text>
<text x="40.1" y="81.5">GND</text>
<text x="49" y="81.5">GND</text>
<text x="100.3" y="78.5">C5</text>
<text x="101.1" y="80.8">10uF x 25V</text>
<text x="115.6" y="78.5">C6</text>
<text x="116.5" y="80.8">0.1uF x 50V</text>
<text x="212.8" y="82.8">GND</text>
<text x="96" y="86.6">GND</text>
<text x="111.2" y="86.6">GND</text>
<text x="144.2" y="84.1">GND</text>
<text x="202" y="84.2">+5V</text>
<text x="221.9" y="89">ADP151AUJZ-2.5-R7</text>
<text x="229.4" y="86.7">U3</text>
<text x="248.5" y="84.2">+2V5</text>
<text x="259.9" y="88.6">FB2</text>
<text x="263.2" y="86">TP4_2V5</text>
<text x="272.2" y="84.2">VCCQ</text>
<text x="217.2" y="93.7">C11</text>
<text x="225.8" y="92.3">VIN</text>
<text x="230.3" y="92.3">VOUT</text>
<text x="246.5" y="93.7">C14</text>
<text x="71.8" y="96.8">GND</text>
<text x="204.9" y="96.4">R6</text>
<text x="204.9" y="98.7">1K</text>
<text x="217.2" y="96.1">1uF</text>
<text x="225.8" y="97.4">GND</text>
<text x="246.4" y="96.1">1uF</text>
<text x="259.5" y="96.2">200R</text>
<text x="99.5" y="103.2">TP6_GND1</text>
<text x="225.8" y="102.5">EN</text>
<text x="232.6" y="102.5">NC</text>
<text x="242" y="106.9">GND</text>
<text x="96" y="109.5">GND</text>
<text x="212.8" y="112">GND</text>
<text x="134.7" y="119.7">+5V</text>
<text x="163.9" y="116.5">4.7uH</text>
<text x="165.4" y="114.2">L1</text>
<text x="271.6" y="117.2">VAA</text>
<text x="160.3" y="124.7">TPS61041DBV</text>
<text x="165.3" y="122.4">U1</text>
<text x="179.2" y="123.8">D2</text>
<text x="238.4" y="124.7">LT3042xMSE</text>
<text x="242.7" y="122.4">U4</text>
<text x="259.9" y="125.4">FB3</text>
<text x="263.1" y="122.9">TP5_VBIAS1</text>
<text x="42.7" y="126.2">RN1</text>
<text x="42.8" y="128.5">22R</text>
<text x="67.9" y="128.5">IDC_02x07</text>
<text x="71.4" y="126.2">J4</text>
<text x="141.5" y="127.4">TP1_5V1</text>
<text x="161.8" y="131.7">EN</text>
<text x="161.8" y="129.2">VIN</text>
<text x="168.1" y="129.2">SW</text>
<text x="168.6" y="131.7">FB</text>
<text x="178.6" y="126.5">MBR0520LT1</text>
<text x="188.4" y="130.6">R3</text>
<text x="196.8" y="130.6">C8</text>
<text x="200.1" y="127.4">TP2_12V1</text>
<text x="208.3" y="130.6">C9</text>
<text x="217.2" y="130.6">C12</text>
<text x="236.7" y="129.2">IN</text>
<text x="236.7" y="131.7">EN/UV</text>
<text x="246" y="131.7">OUTS</text>
<text x="247.2" y="129.2">OUT</text>
<text x="275.7" y="130.6">C15</text>
<text x="138.4" y="133.1">C7</text>
<text x="139.2" y="135.4">10uF x 25V</text>
<text x="154.1" y="134.4">R2</text>
<text x="154.2" y="136.7">10K</text>
<text x="167" y="135.6" transform="rotate(-90 167 135.6)">GND</text>
<text x="188.4" y="136.9">R4</text>
<text x="188.6" y="132.9">100K</text>
<text x="197" y="132.9">10pF</text>
<text x="199.1" y="136.8">10uF x 25V</text>
<text x="218" y="132.9">10uF x 25V</text>
<text x="226.5" y="136.9">R9</text>
<text x="236.7" y="134.2">ILIM</text>
<text x="236.7" y="136.8">SET</text>
<text x="246" y="134.2">PGFB</text>
<text x="248.4" y="136.8">PG</text>
<text x="259.5" y="133">200R</text>
<text x="276.4" y="132.9">10uF x 25V</text>
<text x="47.8" y="140.2">5RN2</text>
<text x="134.1" y="141.2">GND</text>
<text x="188.6" y="139.2">11.5K</text>
<text x="207.7" y="142.5">GND</text>
<text x="226.5" y="139.2">1K</text>
<text x="244.5" y="138.2" transform="rotate(-90 244.5 138.2)">GND</text>
<text x="271.2" y="138.7">GND</text>
<text x="184.9" y="145">GND</text>
<text x="223" y="145">GND</text>
<text x="224" y="149.6">R8</text>
<text x="242" y="146.3">GND</text>
<text x="47.8" y="150.4">5RN3</text>
<text x="69.9" y="154">+5V</text>
<text x="164.5" y="150.1">GND</text>
<text x="206.5" y="154.6">BSS138PW,115</text>
<text x="224.2" y="151.9">499K</text>
<text x="234.2" y="152.2">R10</text>
<text x="234.3" y="154.5">110K</text>
<text x="210" y="159.8">R7</text>
<text x="225.1" y="157.2">Q1</text>
<text x="66.5" y="163.6">R1</text>
<text x="66.5" y="165.9">1K</text>
<text x="76.9" y="162.8">GND</text>
<text x="210.1" y="162.1">10K</text>
<text x="220.4" y="167.9">GND</text>
<text x="230.6" y="164.1">GND</text>
<text x="66.5" y="170.9">LED_RED</text>
<text x="66.8" y="168.5">D1</text>
<text x="62.9" y="176.8">GND</text>
</g>
<g font-size="1.8" fill="#008400">
<text x="43.2" y="35.6">VCC_BIAS</text>
<text x="43.2" y="71.1">VCC_CORE</text>
</g>
<g font-size="1.8">
<text x="90.2" y="35.6">VCC_SYS</text>
<text x="47" y="48.3">ENA</text>
<text x="47" y="53.3">DATA_ODD</text>
<text x="88.9" y="50.8">CMD</text>
<text x="47" y="58.4">BIAS</text>
<text x="88.9" y="55.9">DATA_EVEN</text>
<text x="88.9" y="61">CLK</text>
<text x="127" y="68.6">SHUTTER</text>
<text x="90.2" y="76.2">VCC_IO</text>
<text x="188" y="72.4">3V3_EN</text>
<text x="188" y="101.6">2V5_EN</text>
<text x="27.9" y="130.8">3V3_EN</text>
<text x="142.2" y="130.8">BOOST_EN</text>
<text x="223.5" y="130.8">BOOST_EN</text>
<text x="27.9" y="133.3">2V5_EN</text>
<text x="27.9" y="135.9">BOOST_EN</text>
<text x="27.9" y="141">CLK</text>
<text x="27.9" y="138.4">BIAS_9V0</text>
<text x="27.9" y="143.5">BIAS</text>
<text x="87.6" y="143.5">SHUTTER</text>
<text x="27.9" y="146">DATA_EVEN</text>
<text x="27.9" y="148.6">DATA_ODD</text>
<text x="27.9" y="153.7">ENA</text>
<text x="27.9" y="151.1">CMD</text>
<text x="196.8" y="157.5">BIAS_9V0</text>
</g>
<g font-size="1.8" fill="#0000c2">
<text x="111.8" y="33">GND on NV3, 3V3 power supply in OpenIRV?</text>
<text x="135.9" y="154.9">Vout = 1.233 * (1 + 100 / 11.5) = 11.96V</text>
<text x="241.3" y="155.4">BIAS_9V0 LOW, VAA = 11.0V</text>
<text x="241.3" y="157.5">BIAS_9V0 HIGH, VAA = 9.13V</text>
<text x="82.5" y="163.5">WARNING: IDC connector with just a single ground pin</text>
<text x="82.5" y="165.6">was poor choice in terms of signal integrity.</text>
<text x="82.5" y="167.6">It does work with very short IDC cable though.</text>
</g>
<g font-size="1.8" fill="#840084">
<text x="204.9" y="71.8">DNP</text>
<text x="204.9" y="101">DNP</text>
</g>
<text font-size=".5" fill="#840000" x="72.5" y="83.4">Mounting</text>
</svg>
